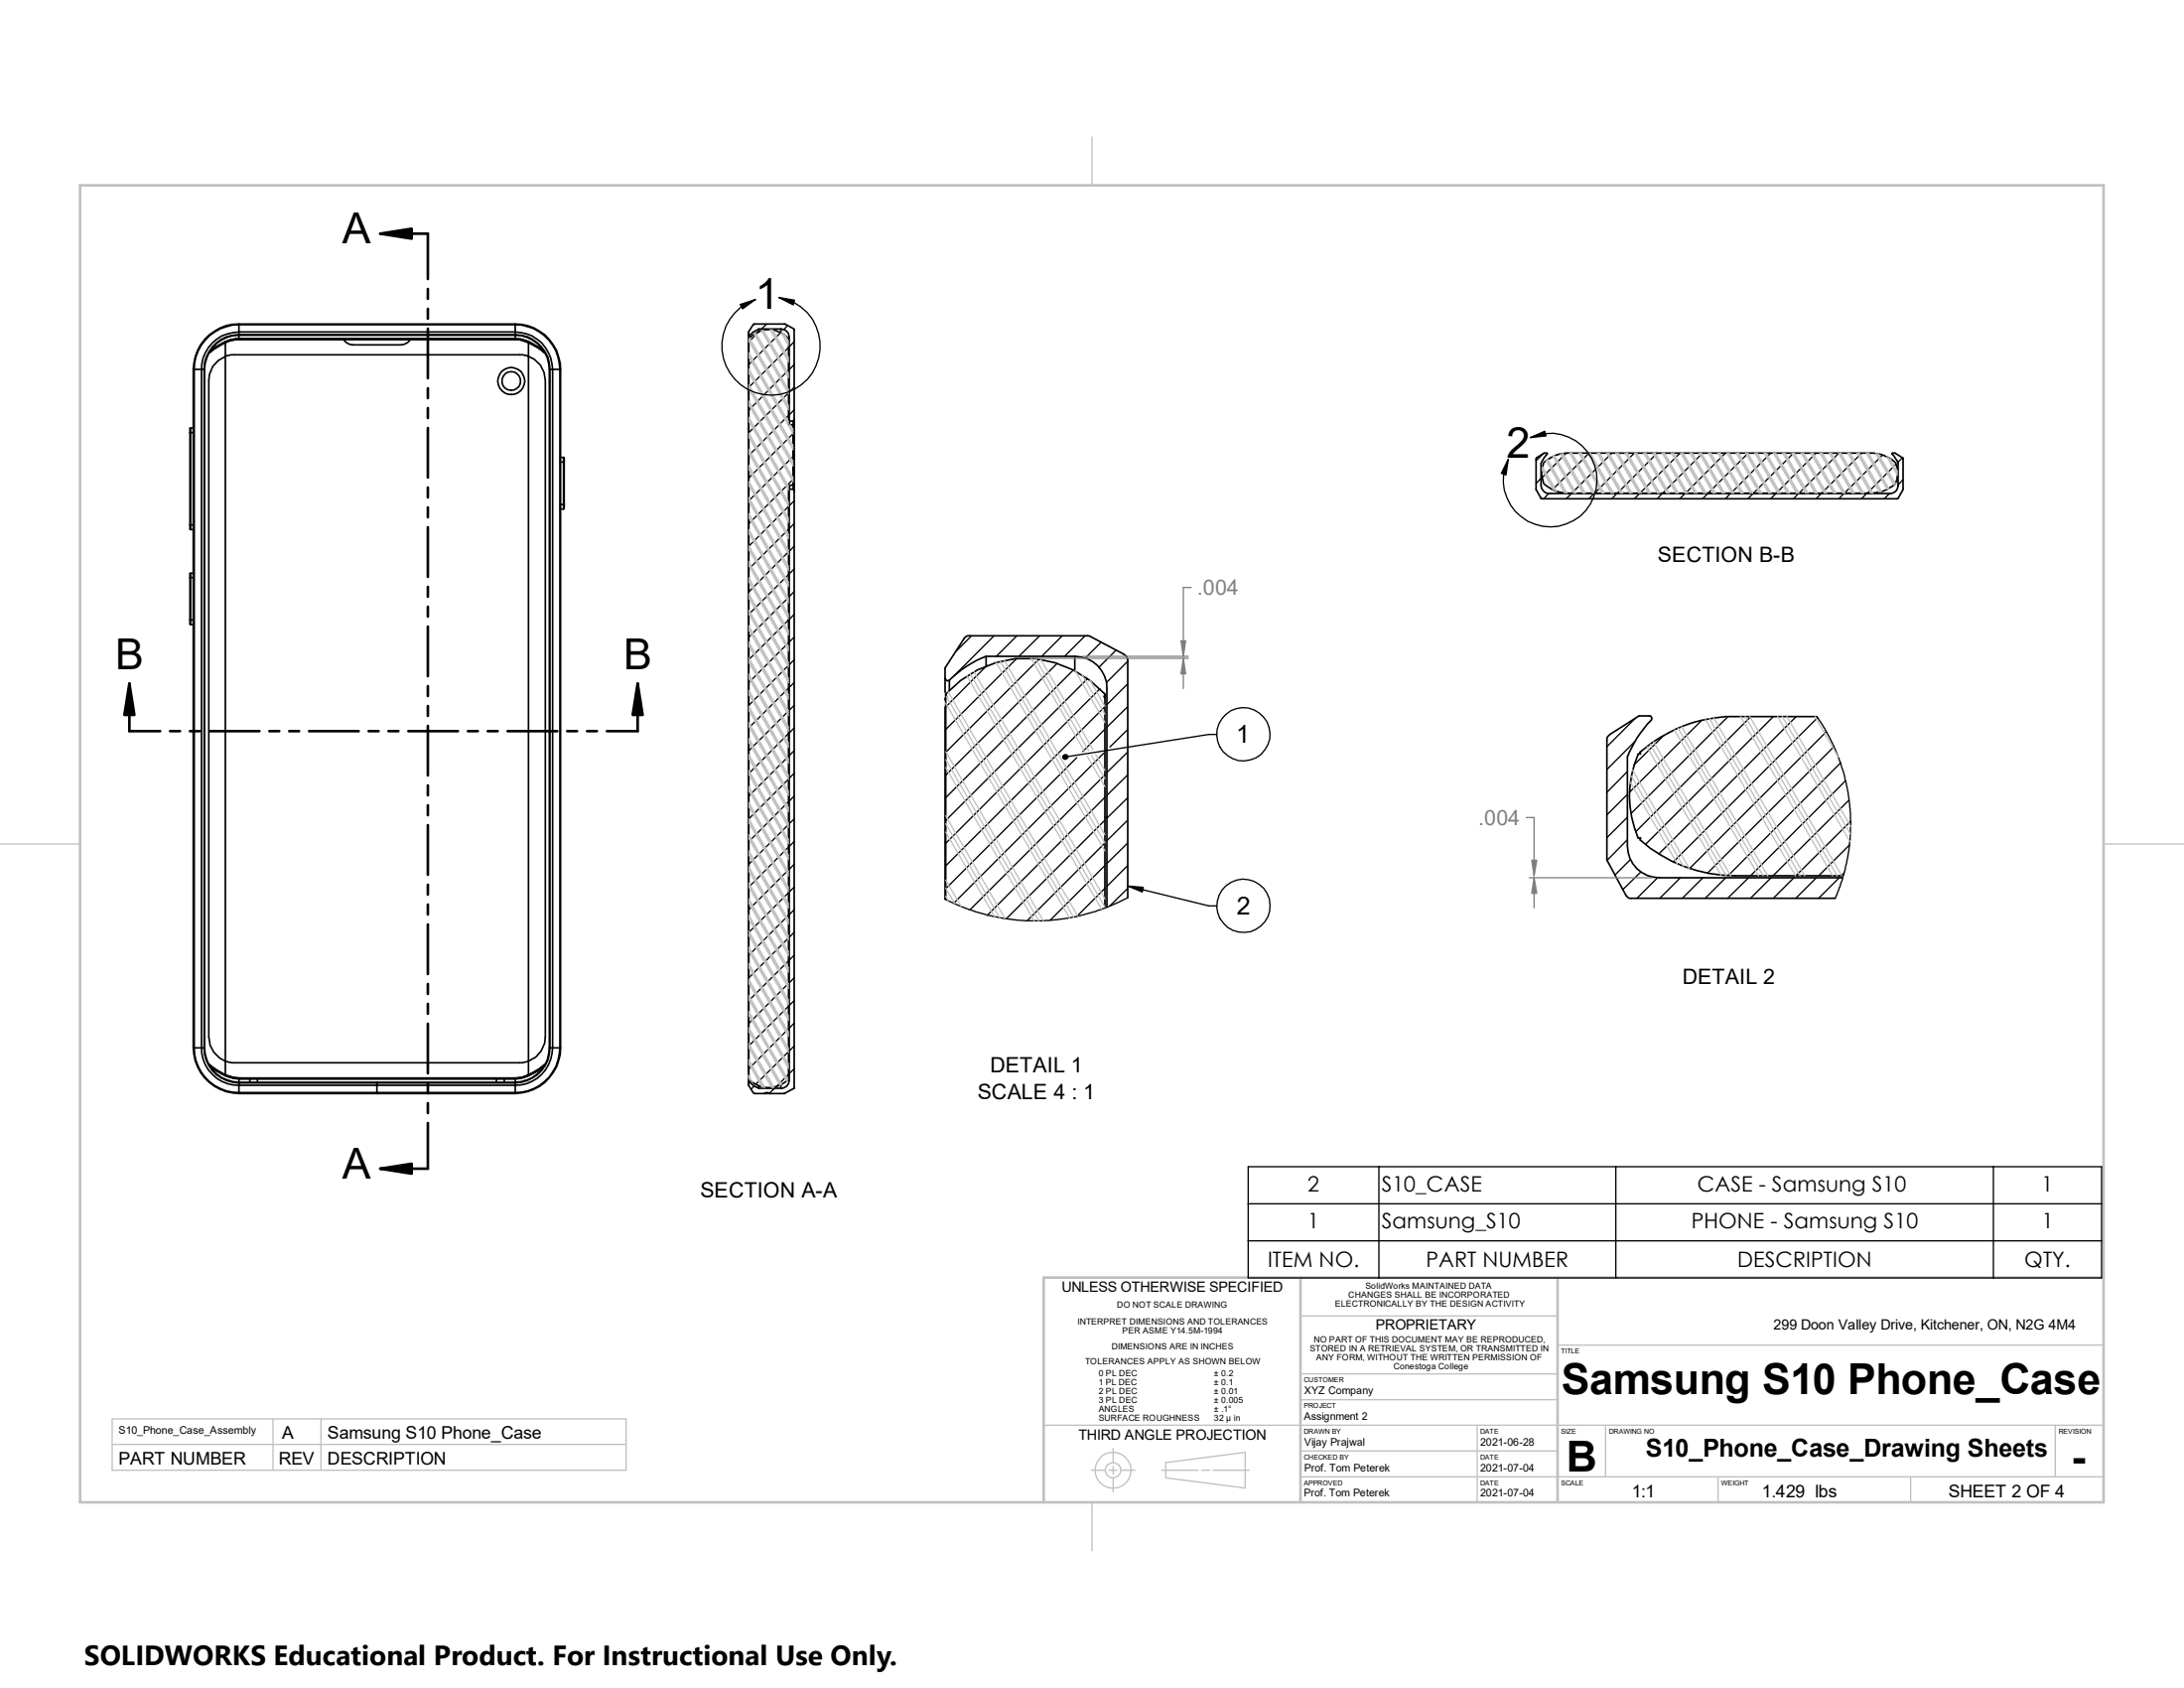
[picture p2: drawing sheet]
<svg xmlns="http://www.w3.org/2000/svg" width="279mm" height="216mm" viewBox="0 0 279 216" stroke-linecap="round" stroke-linejoin="round" font-family="sans-serif">
<g fill="none" stroke="#c0c0c0" stroke-width=".17">
<path d="M139.7 17.5v6.2M95.8 59.5l5.1 8.9M95.8 57.5l5.1 8.8M95.8 55.4l5.1 8.9M95.8 53.4l5.1 8.8M95.8 51.3l5.7 9.8M95.8 49.2l5.7 9.9M95.8 47.2l5.7 9.8M95.8 45.1l5.1 8.9M95.8 59.8l5.1 8.8M95.8 57.7l5.1 8.8M95.8 55.7l5.1 8.8"/>
<path d="M95.8 53.6l5.1 8.8M95.8 51.6l5.7 9.8M95.8 49.5l5.7 9.9M95.8 47.5l5.7 9.8M95.8 45.4l5.1 8.8M95.8 43.4l5.1 8.8M95.8 58l5.1 8.8M95.8 55.9l5.1 8.9M95.8 53.9l5.1 8.8M95.8 51.8l5.7 9.8M95.8 49.8l5.7 9.8M95.8 47.7l5.7 9.8"/>
<path d="M95.8 45.7l5.7 9.8M95.8 43.6l5.1 8.8M95.9 43.2l5 8.7M96.5 42.7l4.4 7.7M96.6 42.7l4.3 7.4M96.7 42.6l4.2 7.3M97.4 42.3l3.5 6M97.5 42.2l3.4 5.8M97.7 42.2l3.2 5.6M98.5 42.2l2.4 4.1M98.7 42.2l2.2 3.8M98.8 42.2l2.1 3.6"/>
<path d="M99.9 42.5l1 1.7M100.2 42.7l.7 1.2M100.4 42.8l.5 .9M101 54.4l.5 .8M101.1 54.4l.4 .5M197.3 59.9l1.7 2.8M197.3 59.7l1.8 3.1M197.8 58.9l2.4 4.1M197.9 58.8l2.4 4.2M198 58.8l2.4 4.3M198.7 58.4l2.6 4.7M198.8 58.3l2.7 4.8"/>
<path d="M198.9 58.3l2.7 4.8M199.6 58.1l2.9 5M199.8 58l2.9 5.1M199.9 58l2.9 5.1M200.8 58l3 5.1M201 58l2.9 5.1M201.1 58l2.9 5.1M202 58l2.9 5.1M202.1 58l3 5.1M202.3 58l2.9 5.1M203.2 58l2.9 5.1M203.3 58l2.9 5.1"/>
<path d="M203.5 58l2.9 5.1M204.3 58l3 5.1M204.5 58l2.9 5.1M204.6 58l3 5.1M205.5 58l3 5.1M205.7 58l2.9 5.1M205.8 58l3 5.1M206.7 58l3 5.1M206.9 58l2.9 5.1M207 58l3 5.1M207.9 58l3 5.1M208.1 58l2.9 5.1"/>
<path d="M208.2 58l3 5.1M209.1 58l2.9 5.1M209.3 58l2.9 5.1M209.4 58l2.9 5.1M210.3 58l2.9 5.1M210.4 58l3 5.1M210.6 58l2.9 5.1M211.5 58l2.9 5.1M211.6 58l2.9 5.1M211.8 58l2.9 5.1M212.6 58l3 5.1M212.8 58l2.9 5.1"/>
<path d="M212.9 58l3 5.1M213.8 58l3 5.1M214 58l2.9 5.1M214.1 58l3 5.1M215 58l3 5.1M215.2 58l2.9 5.1M215.3 58l3 5.1M216.2 58l3 5.1M216.4 58l2.9 5.1M216.5 58l3 5.1M217.4 58l2.9 5.1M217.6 58l2.9 5.1"/>
<path d="M217.7 58l2.9 5.1M218.6 58l2.9 5.1M218.7 58l3 5.1M218.9 58l2.9 5.1M219.8 58l2.9 5.1M219.9 58l2.9 5.1M220 58l3 5.1M220.9 58l3 5.1M221.1 58l2.9 5.1M221.2 58l3 5.1M222.1 58l3 5.1M222.3 58l2.9 5.1"/>
<path d="M222.4 58l3 5.1M223.3 58l3 5.1M223.5 58l2.9 5.1M223.6 58l3 5.1M224.5 58l3 5.1M224.7 58l2.9 5.1M224.8 58l3 5.1M225.7 58l2.9 5.1M225.8 58l3 5.1M226 58l2.9 5.1M226.9 58l2.9 5.1M227 58l3 5.1"/>
<path d="M227.2 58l2.9 5.1M228 58l3 5.1M228.2 58l2.9 5.1M228.3 58l3 5.1M229.2 58l3 5.1M229.4 58l2.9 5.1M229.5 58l3 5.1M230.4 58l3 5.1M230.6 58l2.9 5.1M230.7 58l3 5.1M231.6 58l3 5.1M231.8 58l2.9 5.1"/>
<path d="M231.9 58l3 5.1M232.8 58l3 5.1M233 58l2.9 5.1M233.1 58l3 5.1M234 58l2.9 5.1M234.1 58l3 5.1M234.3 58l2.9 5.1M235.2 58l2.9 5.1M235.3 58l3 5.1M235.5 58l2.9 5.1M236.4 58l2.9 5.1M236.5 58l3 5.1"/>
<path d="M236.7 58l2.9 5.1M237.6 58l2.8 4.9M237.7 58l2.9 4.9M237.9 58l2.8 4.9M238.8 58l2.6 4.6M238.9 58l2.6 4.5M239.1 58l2.5 4.5M239.9 58l2.4 4M240.1 58l2.3 3.9M240.3 58l2.2 3.8M241.4 58.4l1.3 2.4M241.6 58.5l1.1 2"/>
<path d="M241.8 58.7l.9 1.6M95.8 78l5.1 8.8M95.8 75.9l5.1 8.9M95.8 73.9l5.1 8.8M95.8 71.8l5.1 8.9M95.8 69.8l5.1 8.8M95.8 67.7l5.1 8.9M95.8 65.7l5.1 8.8M95.8 63.6l5.1 8.9M95.8 61.6l5.1 8.8M95.8 78.3l5.1 8.8M95.8 76.2l5.1 8.8"/>
<path d="M95.8 74.2l5.1 8.8M95.8 72.1l5.1 8.8M95.8 70.1l5.1 8.8M95.8 68l5.1 8.8M95.8 66l5.1 8.8M95.8 63.9l5.1 8.8M95.8 61.8l5.1 8.9M95.8 78.5l5.1 8.8M95.8 76.5l5.1 8.8M95.8 74.4l5.1 8.8M95.8 72.3l5.1 8.9M95.8 70.3l5.1 8.8"/>
<path d="M95.8 68.2l5.1 8.9M95.8 66.2l5.1 8.8M95.8 64.1l5.1 8.9M95.8 62.1l5.1 8.8M95.8 60l5.1 8.9M197.3 60.1l1.5 2.6M95.8 98.6l5.1 8.8M95.8 96.5l5.1 8.8M95.8 94.4l5.1 8.9M95.8 92.4l5.1 8.8M95.8 90.3l5.1 8.9M95.8 88.3l5.1 8.8"/>
<path d="M95.8 86.2l5.1 8.8M95.8 84.2l5.1 8.8M95.8 82.1l5.1 8.8M95.8 80.1l5.1 8.8M95.8 98.8l5.1 8.9M95.8 96.8l5.1 8.8M95.8 94.7l5.1 8.8M95.8 92.7l5.1 8.8M95.8 90.6l5.1 8.8M95.8 88.6l5.1 8.8M95.8 86.5l5.1 8.8M95.8 84.5l5.1 8.8"/>
<path d="M95.8 82.4l5.1 8.8M95.8 80.3l5.1 8.9M95.8 99.1l5.1 8.8M95.8 97l5.1 8.8M95.8 95l5.1 8.8M95.8 92.9l5.1 8.8M95.8 90.8l5.1 8.9M95.8 88.8l5.1 8.8M95.8 86.7l5.1 8.9M95.8 84.7l5.1 8.8M95.8 82.6l5.1 8.9M95.8 80.6l5.1 8.8"/>
<path d="M121 96.1l12.5 21.7M121 97.2l11.9 20.6M121 98.2l11.3 19.6M121 90l15.8 27.4M121.1 89.1l16.2 28.2M121.3 88.5l16.6 28.7M123.7 86.4l17.2 29.9M124.1 86.2l17.3 29.8M124.6 85.9l16.8 29.1M127.4 84.7l14 24.1M128 84.6l13.4 23.2M128.5 84.5l12.9 22.3"/>
<path d="M131.9 84.2l6.8 11.9M132.5 84.3l6.8 11.7M133.1 84.3l6.7 11.6M137.5 85.8l3.9 6.6M138.4 86.3l3 5.1M139.1 96.7l2.3 3.9M139.4 87l2 3.3M139.6 96.6l1.8 3M140.2 96.5l1.2 2.1M208.7 99.3l6.6 11.5M208.9 98.5l7.2 12.6M210.7 95.5l9.5 16.4"/>
<path d="M211.1 95.2l9.7 16.8M211.5 94.9l9.9 17.1M214.2 93.3l10.8 18.7M214.7 93.1l10.9 18.9M215.1 93l11 19M218.2 92l11.5 20M218.7 91.9l11.6 20.1M219.2 91.8l11.7 20.2M222.7 91.7l11.7 20.3M223.3 91.7l11.7 20.3M223.9 91.7l11.7 20.3M227.4 91.7l9.2 15.9"/>
<path d="M228 91.7l8.7 15M228.6 91.7l8.2 14M232.2 91.7l3 5.1M0 107.9h10.2M95.8 119.1l5.1 8.8M95.8 117.1l5.1 8.8M95.8 115l5.1 8.8M95.8 112.9l5.1 8.9M95.8 110.9l5.1 8.8M95.8 108.8l5.1 8.8M95.8 106.8l5.1 8.8M95.8 104.7l5.1 8.8"/>
<path d="M95.8 102.7l5.1 8.8M95.8 100.6l5.1 8.8M95.8 119.4l5.1 8.8M95.8 117.3l5.1 8.8M95.8 115.2l5.1 8.9M95.8 113.2l5.1 8.8M95.8 111.1l5.1 8.9M95.8 109.1l5.1 8.8M95.8 107l5.1 8.9M95.8 105l5.1 8.8M95.8 102.9l5.1 8.9M95.8 100.9l5.1 8.8"/>
<path d="M95.8 119.6l5.1 8.8M95.8 117.6l5.1 8.8M95.8 115.5l5.1 8.8M95.8 113.5l5.1 8.8M95.8 111.4l5.1 8.8M95.8 109.3l5.1 8.9M95.8 107.3l5.1 8.8M95.8 105.2l5.1 8.8M95.8 103.2l5.1 8.8M95.8 101.1l5.1 8.8M121 112.6l1.9 3.3M121 104.4l7.6 13.1"/>
<path d="M121 113.6l1.1 2M121 105.4l6.9 12M121 114.6l.3 .6M121 106.4l6.3 10.9M208.6 100.1l6 10.4M269.1 107.9h10.3M95.8 137.6l.5 .8M95.8 135.6l2 3.5M95.8 133.5l3.2 5.6M95.8 131.4l4.2 7.3M95.8 129.4l5 8.6M95.8 127.3l5.1 8.8"/>
<path d="M95.8 125.3l5.1 8.8M95.8 123.2l5.1 8.8M95.8 121.2l5.1 8.8M95.8 137.8l.2 .4M95.8 135.8l1.9 3.3M95.8 133.7l3.1 5.4M95.8 131.7l4.1 7.1M95.8 129.6l4.9 8.6M95.8 127.6l5.1 8.8M95.8 125.5l5.1 8.9M95.8 123.5l5.1 8.8M95.8 121.4l5.1 8.9"/>
<path d="M95.8 136.1l1.7 2.9M95.8 134l2.9 5.1M95.8 132l4 6.8M95.8 129.9l4.8 8.4M95.8 127.8l5.1 8.9M95.8 125.8l5.1 8.8M95.8 123.7l5.1 8.8M95.8 121.7l5.1 8.8M133.5 163.4v28.8M166.4 163.4v28.8M166.4 168.3h32.9M166.4 175.7h32.9"/>
<path d="M166.4 179h32.9M199.3 163.4v28.8M199.3 172h69.8M14.4 181.5h65.7v6.5h-65.7zM14.4 184.7h65.7M34.9 181.5v6.5M41.1 181.5v6.5M133.5 182.3h135.6M139.6 188h1.8M139.7 192.2v6.1M141.9 188h1M142.4 185.3v1.8"/>
<path d="M142.4 187.6v1M142.4 189v1.8M143.4 188h1.8M148.6 188h4.6M149.1 187.1l10.2-1.3v4.5l-10.2-1.3zM153.7 188h1M155.2 188h4.6M166.4 185.6h32.9M166.4 188.9h102.7M189 182.3v9.9M205.4 182.3v6.6M219.8 188.9v3.3"/>
<path d="M244.4 188.9v3.3M262.9 182.3v6.6"/>
<circle cx="142.4" cy="188" r="2.32"/>
<circle cx="142.4" cy="188.1" r=".99"/>
</g>
<path d="M10.2 23.7h258.9v168.5h-258.9zM166.4 163.4v28.8M199.3 163.4v28.8M269.1 163.4h-135.6v28.8" fill="none" stroke="#c0c0c0" stroke-width=".34"/>
<g fill="none" stroke="#000" stroke-width=".21">
<path d="M24.3 55.3v11.8M24.3 55.3h.1M24.4 54.7v.6M24.4 54.7h.3M24.4 55.3h.3M24.4 55.3v11.8M24.4 54.7l-.1 .1v.5M24.7 47.2v86.8M24.7 47.2h.1M24.8 47.2h1.3M24.8 47.2v86.8M26.1 47.2v86.8"/>
<path d="M26.8 45.1l.7-.5 1.3-.8-1.6 .9zM27.2 43.9a4.5 4.5 0 0 1 3.4-1.4h35.3a4.8 4.8 0 0 1 4.8 4.7v86.8a4.8 4.8 0 0 1-4.8 4.8h-35.3a4.8 4.8 0 0 1-4.8-4.8v-86.8a4.5 4.5 0 0 1 1.4-3.3zM27.7 44.3a4.8 4.8 0 0 1 3.2-1h33.3a8.7 8.7 0 0 1 3.1 .3l1.4 .7M27.7 44.3l-.9 .8M27.7 44.3l-.7 .5M27.9 46.1l1.1-.6 .5-.1h37.4a3.3 3.3 0 0 1 2.9 3.2v84a3.4 3.4 0 0 1-3.2 3.3h-37.1a3.2 3.2 0 0 1-2.8-3.3v-84l.1-.7 .4-1zM28.8 43.8v93.7M30.6 42.9a4.4 4.4 0 0 0-4.4 4.3v86.8a4.4 4.4 0 0 0 4.4 4.4M30.6 42.8v.1M30.6 43.3a4.5 4.5 0 0 0-2.9 1M30.6 43.3h35.3M30.6 42.9h35.3"/>
<path d="M30.6 41.5v1.3M30.6 42.9v.4M30.6 41.5h35.3M30.6 42.8h35.3M30.6 41.4h35.3M30.6 41.5a5.7 5.7 0 0 0-5.8 5.7M30.6 41.4v.1M30.6 42.8a4.4 4.4 0 0 0-4.5 4.4M30.6 41.4a5.8 5.8 0 0 0-5.9 5.8M43.9 43.4h-13.6l-.8 .2-.7 .2M43.9 43.4a1.61 1.61 0 0 0 1.2 .7h6.2a1.61 1.61 0 0 0 1.2-.7M43.9 43.4h8.6"/>
<path d="M52.5 43.4h13a3.7 3.7 0 0 1 2.1 .4M65.9 42.8v.1M65.9 43.3a5 5 0 0 1 2.8 1M65.9 41.5v1.3M65.9 42.9v.4M65.9 42.9a4.4 4.4 0 0 1 4.4 4.3M65.9 42.8a4.5 4.5 0 0 1 4.5 4.4M65.9 41.4v.1M65.9 41.4a5.7 5.7 0 0 1 5.8 5.8M65.9 41.5a5.7 5.7 0 0 1 5.7 5.7M67.6 43.8l1.4 .8 .7 .5a7.3 7.3 0 0 0-3.2-1.7h-36.1l-.8 .1-.8 .3M67.6 43.8v93.7"/>
<path d="M68.7 44.3l.9 .6M68.7 44.3l.9 .7M70.3 47.2h.1M70.3 47.2v86.8M70.4 47.2h1.2M70.4 47.2v86.8M71.6 47.2v86.8M71.6 47.2h.1M71.7 58.5h.4M71.7 59.1h.4M71.7 47.2v86.8M72.1 58.5h.1v.6"/>
<path d="M72.1 59.1h.1M72.1 58.5v.6M72.1 59.1v5.4M72.2 59.1v5.4M95.8 42.8h.1M95.8 42.8v-.3l.6-1.1h4l1.2 .7v11.4M95.8 43.7v93.7M95.8 42.8v.5M95.8 43.4v.1M95.8 43.4h.1M95.8 43.3a3.4 3.4 0 0 1 5.1 0M95.8 43.3v94.7"/>
<path d="M95.9 42.8v.4M97.1 42.1v.3M97.1 42.1h2.8M97.1 42.1l-.8 .4-.4 .3M99.9 42.1v.4M99.9 42.1a1.08 1.08 0 0 1 1.1 1v11.3M100.9 47.2h.1M100.9 43.4v10.9l.1 .1M101 54.4h.3l.2 .1v7.4l-.2 .2h-.3M101.5 59.4v3.2M101.5 53.8v3.2M101.5 57h.1"/>
<path d="M101.5 53.8h-.5v.6M101.5 59.4h.1M101.6 53.8h-.1M101.6 57v2.4M101.6 59.4v3.2M101.6 53.8v3.2M101.6 53.5v.3M101.6 53.5v9.4M196.5 58.6l1-.6h.5l-.9 1.3v2.8a1.09 1.09 0 0 0 1.1 1h43.6a1.01 1.01 0 0 0 1-1v-2.8l-.5-1-.3-.3h.1h.3l1.1 .6v4l-.6 1.1-.2 .1h-45.5l-.1-.1-.6-1.1zM197.5 59.2a3.6 3.6 0 0 0 0 2.6M242.4 59.1a4.9 4.9 0 0 0-3-1.1h-38.8a4.9 4.9 0 0 0-3 1.1M242.5 59.2a3.6 3.6 0 0 1 0 2.6"/>
<path d="M24.3 79.3v.5l.1 .1M24.3 67.1v.6h.1M24.3 73.9v5.4M24.3 67.1h.1M24.3 79.3h.1M24.3 73.9h.1M24.4 73.3v.6M24.4 79.3v.6M24.4 67.1v.6M24.4 67.7h.3M24.4 73.3h.3M24.4 79.9h.3"/>
<path d="M24.4 67.1h.3M24.4 79.3h.3M24.4 73.9h.3M24.4 73.9v5.4M24.4 73.3h-.1v.6M71.7 65.1h.4M71.7 64.5h.4M72.1 64.5v.6M72.1 64.5h.1M72.2 64.5v.5l-.1 .1M101 62.7v75.5a1.01 1.01 0 0 1-1.1 1M101 62.1v.6"/>
<path d="M101 62.1h-.1v75.9M101 62.1v.5M101 62.6v.1M101 62.6h.5M101.5 62.6h.1M101.6 62.6v.3M101.6 62.9v76.3l-1.2 .7h-1.8M197.6 61.9a4.5 4.5 0 0 0 3 1.2h38.8a4.5 4.5 0 0 0 3-1.2M120.9 86.7v-1.3l2.4-3.7a.72 .72 0 0 1 .7-.4h15.3l4.5 2.4a.81 .81 0 0 1 .5 .7v30.4M120.9 90.4v14.2M120.9 86.7v1.9M120.9 89.3v.2"/>
<path d="M120.9 86.7a.34 .34 0 0 0 .6 .3M121 88.9v.3M121 88.9h.1M121 88.9l.1 .2M121 89.2v25.8M121 88.9a13.4 13.4 0 0 1 20.4 0M121.1 89.1h.1M121.1 89.1l-.1 .1M121.5 87v1.3M126.2 83.9a13.5 13.5 0 0 0-4.7 3.1M126.2 83.9v1.2M126.2 83.9h11.3"/>
<path d="M137.5 83.9v1.9M137.5 83.9a4 4 0 0 1 4.1 4.2v27.9M141.3 89.1l.1 .1v26.9M141.4 88.9l-.1 .2M141.4 88.9v.3M209.9 96.4h-.3a13.4 13.4 0 0 0 0 10.8h.3l-.1 .2a17.7 17.7 0 0 0 12.2 4.6h13.8M232.4 91.7h-10.4a18.2 18.2 0 0 0-12.2 4.6v.1M120.9 104.6h.1M120.9 104.6v10.4M141.4 104.6h.2M235.8 112.3h-23.5a4 4 0 0 1-4.1-4.1v-11.4a16.2 16.2 0 0 1 3.1-4.9l-.1-.3h-.1h-1.4l-3.7 2.3a.73 .73 0 0 0-.4 .8v15.3l2.4 4.5a.69 .69 0 0 0 .7 .4h26.1M24.7 134a5.9 5.9 0 0 0 5.9 5.9"/>
<path d="M24.7 134h.1M24.8 134h1.3M24.8 134a5.7 5.7 0 0 0 5.8 5.7M26.1 134a4.4 4.4 0 0 0 4.5 4.5M26.8 136.2l.6 .6 1.4 .8M26.8 136.2a8.1 8.1 0 0 0 3.2 1.6l1.2 .1h34a6.1 6.1 0 0 0 4.5-1.7M26.8 136.1l1.1 .8 .9 .6M26.9 136.4l.5 .4 1.4 .8M28.8 137.6l1 .3 .8 .1M28.8 137.6l1 .3 .9 .1h35.5l.7-.2 .7-.2M28.8 137.5a4.3 4.3 0 0 0 2.1 .4h35.3l.5-.1 .9-.3M30.6 138.4v.1"/>
<path d="M30.6 138.4h35.3M30.6 138v.4M30.6 138.5v1.2M30.6 138.5h35.3M30.6 139.7h35.3M30.6 139.9h35.3M30.6 138h2.3M30.6 139.7v.2M32 138v.4M32.9 138h30.6M32.9 138v.4M48.2 138.4v1.5"/>
<path d="M63.5 138h1M63.5 138v.4M64.5 138v.4M64.5 138h1.4M65.9 138.4v.1M65.9 138v.4M65.9 138.5v1.2M65.9 139.7v.2M67.6 137.6l-.6 .2-1.1 .2M69.5 136.5l-.8 .5-1.1 .6M69.7 136.1l-.2 .2a6.1 6.1 0 0 1-1.9 1.2M69.7 136.2l-1 .7-1.1 .7"/>
<path d="M70.3 134h.1M70.3 134a4.4 4.4 0 0 1-4.4 4.4M70.4 134a4.5 4.5 0 0 1-4.5 4.5M70.4 134h1.2M71.6 134a5.7 5.7 0 0 1-5.7 5.7M71.6 134h.1M71.7 134a5.9 5.9 0 0 1-5.8 5.9M95.8 138.5v.3l.6 1 1.4 .1M95.8 138v.5M95.8 138a3.4 3.4 0 0 0 5.1 0M95.9 138.4l-.1 .1M95.9 138.4l.6 .5 .6 .3"/>
<path d="M95.9 138.1v.3M97.1 138.9v.3M97.1 139.2h2.8M97.8 139.9a.63 .63 0 0 1 .8 0M97.8 139.9h.8M99.9 138.7v.5M100.9 134h.1"/>
<circle cx="65.4" cy="48.7" r="1.19"/>
<circle cx="65.4" cy="48.7" r="1.72"/>
</g>
<g fill="none" stroke="#000" stroke-width=".17">
<path d="M99.7 38.1a6.3 6.3 0 0 1 4.4 9.3 6.3 6.3 0 0 1-10.3 .9 6.3 6.3 0 0 1 2.8-10M97.1 42.4l-1.3 1.3M98.1 41.4l-.7 .7M99.9 42.5l-4.1 4.1M100.8 41.7l-.6 .5M100.9 44.4l-5.1 5.1M100.9 47.3l-5.1 5.2M100.9 50.2l-5.1 5.1M100.9 53.1l-5.1 5.2M101.5 55.5l-5.7 5.6M101.5 58.4l-5.7 5.7M101.6 49.5l-.6 .7"/>
<path d="M101.6 43.7l-.6 .7M101.6 46.6l-.6 .7M101.6 52.4l-.6 .7M195.8 56a6 6 0 0 1 8.5 4.5 6 6 0 0 1-6.9 6.8 6 6 0 0 1-4.4-8.5M197.4 58l-.9 .9M200.4 58l-3.1 3.1M203.3 58l-4.7 4.6M206.2 58l-5.1 5.1M209.1 58l-5.1 5.1M212 58l-5.1 5.1M214.9 58l-5.1 5.1M217.8 58l-5.1 5.1"/>
<path d="M220.7 58l-5.1 5.1M223.6 58l-5.1 5.1M226.5 58l-5.1 5.1M229.4 58l-5.1 5.1M232.3 58l-5.1 5.1M235.2 58l-5 5.1M238.2 58l-5.2 5.1M240.8 58.2l-4.8 4.9M242.6 59.4l-3.7 3.7M243.4 58.5l-.6 .6M100.9 64.8l-5.1 5M100.9 67.7l-5.1 5.1"/>
<path d="M100.9 70.6l-5.1 5.1M100.9 73.5l-5.1 5.1M100.9 76.4l-5.1 5.1M100.9 79.3l-5.1 5.1M101.5 61.3l-5.7 5.7M101.6 64.1l-.6 .6M101.6 67l-.6 .6M101.6 72.8l-.6 .6M101.6 69.8l-.6 .7M101.6 75.6l-.6 .7M101.6 78.6l-.6 .6M197.1 61.2l-.6 .6"/>
<path d="M198.1 63.1l-.6 .7M201 63.1l-.6 .7M203.9 63.1l-.6 .7M206.8 63.1l-.6 .7M209.8 63.1l-.7 .7M212.6 63.1l-.6 .7M215.6 63.1l-.7 .7M218.5 63.1l-.7 .7M221.4 63.1l-.7 .7M224.3 63.1l-.7 .7M227.2 63.1l-.7 .7M230.1 63.1l-.7 .7"/>
<path d="M233 63.1l-.7 .7M235.9 63.1l-.7 .7M238.8 63.1l-.7 .7M241.7 63.1l-.7 .7M243.5 61.3l-.7 .7M100.9 82.2l-5.1 5.1M100.9 85.1l-5.1 5.1M100.9 88l-5.1 5.1M100.9 90.9l-5.1 5.1M100.9 93.8l-5.1 5.1M100.9 96.7l-5.1 5.1M100.9 99.7l-5.1 5"/>
<path d="M101.6 81.5l-.6 .6M101.6 87.3l-.6 .6M101.6 90.2l-.6 .6M101.6 96l-.6 .6M101.6 84.4l-.6 .6M101.6 93.1l-.6 .7M101.6 98.9l-.6 .7M124.3 81.3l-2 2.1M126.3 85.1l-5.3 5.3M127.2 81.3l-5.2 5.2M130 84.2l-9 9.1M130.1 81.3l-2.6 2.6"/>
<path d="M132.9 84.3l-11.9 11.9M133 81.3l-2.7 2.6M135.3 84.8l-14.3 14.3M135.9 81.3l-2.6 2.6M137.3 85.7l-16.3 16.3M137.8 96.9l-16.8 16.8M138.8 81.3l-2.6 2.6M139.1 86.8l-18.1 18.1M140.7 88.1l-19.7 19.8M140.9 82.1l-2 2.1M141.2 96.4l-19.2 19.1M141.4 90.4l-20.4 20.3"/>
<path d="M141.4 99.1l-17.3 17.3M141.4 93.3l-2.9 2.8M142.8 83.1l-2.2 2.2M144.3 87.5l-2.7 2.6M144.3 84.6l-2.7 2.7M144.3 90.4l-2.7 2.6M144.3 93.3l-2.3 2.2M144.3 96.2l-2.7 2.6M144.3 99.1l-2.7 2.6M155.7 93.9h-1.1l-18.3 2.9M208.2 98.7l-2.6 2.6M209.2 94.8l-3.6 3.6"/>
<path d="M209.2 91.9l-3.6 3.6M212.9 94.1l-3.9 3.7M217.7 92.2l-9.3 9.1M221.1 91.7l-12.4 12.4M224 91.7l-14.7 14.7M226.9 91.7l-16.4 16.3M229.8 91.7l-17.6 17.5M232.4 91.7l1.3 2 1.2 2.4 .9 2.4 .6 2.8 .3 2.6v2.9l-.3 2.8-.6 2.4M232.5 91.8l-18.4 18.4M233.6 93.6l-17.4 17.5M234.6 95.5l-16.2 16.2M235.5 97.6l-14.4 14.4"/>
<path d="M236.1 99.9l-12.2 12.1M100.9 102.5l-5.1 5.2M100.9 105.5l-5.1 5M100.9 108.3l-5.1 5.2M100.9 111.3l-5.1 5M100.9 114.2l-5.1 5.1M100.9 117.1l-5.1 5.1M100.9 120l-5.1 5.1M101.6 104.7l-.6 .7M101.6 113.5l-.6 .6M101.6 119.3l-.6 .6M101.6 101.8l-.6 .7"/>
<path d="M101.6 107.6l-.6 .7M101.6 110.5l-.6 .7M101.6 116.3l-.6 .7M141.4 102l-15.1 15.1M141.4 104.9l-12.7 12.6M141.4 107.8l-10 10M141.4 110.7l-7 7M141.4 113.6l-3.6 3.6M144.2 113.7l-2.2 2.2M144.3 114.8l-2.5 1.2-1.7 .6-3.2 .8-3.3 .4-3.1-.1-3.2-.4-3.3-1-3.1-1.3M144.3 110.7l-2.7 2.7M144.3 102l-2.7 2.6"/>
<path d="M144.3 104.9l-2.7 2.6M144.3 107.8l-2.7 2.6M144.3 113.3l10.3 2.6h1.1M208.2 104.5l-2.6 2.6M208.2 101.6l-2.6 2.6M208.2 107.4l-2.6 2.6M208.6 109.9l-2 2M209.9 111.5l-2.3 2.3M212 112.3l-2.6 2.6M215 112.3l-2.7 2.6M217.8 112.3l-2.6 2.6M220.8 112.3l-2.7 2.6"/>
<path d="M223.7 112.3l-2.7 2.6M226.6 112.3l-2.7 2.6M229.5 112.3l-2.6 2.6M232.4 112.3l-2.7 2.6M235.3 112.3l-2.6 2.6M235.8 112.3l-1 2.6M235.9 111.6l-.4 .4M236.6 102.3l-9.8 9.7M236.6 108.1l-3.9 3.9M236.8 105l-7.1 7M96.5 138.9l-.4 .4M99.1 139.2l-.7 .7"/>
<path d="M100.9 122.9l-5.1 5.1M100.9 125.8l-5.1 5.1M100.9 128.7l-5.1 5.1M100.9 131.6l-5.1 5.1M100.9 134.5l-4.2 4.2M100.9 137.4l-1.6 1.6M101.6 122.2l-.6 .6M101.6 128l-.6 .6M101.6 136.7l-.6 .6M101.6 125.1l-.6 .6M101.6 130.9l-.6 .6M101.6 133.8l-.6 .7"/>
<path d="M159.7 149.2h109.2v14.2h-109.2zM159.7 154h109.2M159.7 158.7h109.2M176.4 149.2v14.2M206.7 149.2v14.2M255 149.2v14.2"/>
<circle cx="159.1" cy="93.9" r="3.4"/>
<circle cx="159.1" cy="115.9" r="3.4"/>
</g>
<g fill="none" stroke="#000" stroke-width=".34">
<path d="M48.6 29.9h6.1v5.8M54.7 37v1.2M54.7 39.5v1.3M54.7 42v6.4M54.7 49.7v1.2M54.7 52.2v1.3M54.7 54.7v6.4M54.7 62.4v1.2M54.7 64.9v1.3M54.7 67.4v6.4M54.7 75.1v1.2M54.7 77.6v1.3"/>
<path d="M16.6 87.4v6.1h3.9M21.8 93.5h1.2M24.3 93.5h1.3M26.8 93.5h6.4M34.5 93.5h1.2M37 93.5h1.3M39.5 93.5h6.4M47.2 93.5h1.2M49.7 93.5h1.3M52.2 93.5h6.4M54.7 80.1v6.4M54.7 87.8v1.2"/>
<path d="M54.7 90.3v1.3M54.7 92.8v6.4M59.9 93.5h1.2M62.4 93.5h1.3M64.9 93.5h6.4M72.6 93.5h1.2M75.1 93.5h1.3M81.6 87.4v6.1h-4M54.7 100.5v1.2M54.7 103v1.3M54.7 105.5v6.4M54.7 113.2v1.2"/>
<path d="M54.7 115.7v1.3M54.7 118.2v6.4M54.7 125.9v1.2M54.7 128.4v1.3M54.7 130.9v6.4M54.7 138.6v1.2M54.7 143.6v5.9h-6.1M54.7 141.1v1.3"/>
</g>
<path d="M48.6 29.9l4.1-.6v1.2zM16.6 87.4l.6 4h-1.3zM81.6 87.4l.6 4h-1.3zM48.6 149.5l4.1-.7v1.3z" fill="#000" stroke="#000" stroke-width=".34"/>
<g fill="#000" stroke="#000" stroke-width=".17">
<path d="M94.7 38.9l1.9-.6-1.6 1.2zM99.7 38.1l1.9 .3-.1 .6zM193 58.8l-.3 1.9-.6-.2zM195.8 56l1.8-.8 .2 .6zM144.3 113.3l2 .2-.2 .6z"/>
<path d="M136.1 96.6a.32 .32 0 0 1 .5 0 .32 .32 0 0 1-.2 .5 .32 .32 0 0 1-.4-.2l.3-.1-.3 .1z" fill-rule="evenodd"/>
</g>
<path d="M152.4 75.1h-1v8.8M132.2 84.2h19.8M138.5 83.9h13.5M151.4 84.2v3.9M195.2 104.6h1.1v7.4M195.6 112.3h15.7M196.3 112.3v3.8" fill="none" stroke="#808080" stroke-width=".17"/>
<g fill="#808080" stroke="#808080" stroke-width=".17">
<path d="M151.1 82h.6l-.3 1.9z"/>
<path d="M151.4 84.2l.3 2h-.6z"/>
<path d="M196.3 112.3l.3 2h-.6z"/>
<path d="M196 110h.6l-.3 2z"/>
</g>
<path d="M10.8 209.2h104.1v6.7h-104.1z" fill="#fff"/>
<g font-size="5.5">
<text x="43.8" y="31.1">A</text>
<text x="96.6" y="39.5">1</text>
<text x="192.7" y="58.5">2</text>
<text x="14.7" y="85.6">B</text>
<text x="79.8" y="85.6">B</text>
<text x="43.8" y="150.7">A</text>
<text x="199.7" y="178.4">Samsung S10 Phone_Case</text>
<text x="200.4" y="188.2">B</text>
<text x="265" y="188.2">-</text>
</g>
<text font-size="3.6" x="10.8" y="213">SOLIDWORKS Educational Product. For Instructional Use Only.</text>
<g font-size="3.2">
<text x="158.2" y="95">1</text>
<text x="158.2" y="116.9">2</text>
<text x="210.5" y="186.4">S10_Phone_Case_Drawing Sheets</text>
</g>
<g font-size="2.7">
<text x="212.1" y="71.8">SECTION B-B</text>
<text x="215.2" y="125.9">DETAIL 2</text>
<text x="126.7" y="137.2">DETAIL 1</text>
<text x="125.1" y="140.6">SCALE 4 : 1</text>
<text x="89.6" y="153.2">SECTION A-A</text>
<text x="167.3" y="152.4">2</text>
<text x="176.7" y="152.4">S10_CASE</text>
<text x="217.1" y="152.4">CASE - Samsung S10</text>
<text x="261.2" y="152.4">1</text>
<text x="167.3" y="157.1">1</text>
<text x="176.7" y="157.1">Samsung_S10</text>
<text x="216.4" y="157.1">PHONE - Samsung S10</text>
<text x="261.2" y="157.1">1</text>
<text x="162.2" y="162.1">ITEM NO.</text>
<text x="182.4" y="162.1">PART NUMBER</text>
<text x="222.3" y="162.1">DESCRIPTION</text>
<text x="259" y="162.1">QTY.</text>
</g>
<g font-size="2.7" fill="#808080">
<text x="153.2" y="76.1">.004</text>
<text x="189.1" y="105.5">.004</text>
</g>
<g font-size="2.2">
<text x="36.1" y="184.1">A</text>
<text x="41.9" y="184.1">Samsung S10 Phone_Case</text>
<text x="15.2" y="187.4">PART NUMBER</text>
<text x="35.6" y="187.4">REV</text>
<text x="41.9" y="187.4">DESCRIPTION</text>
<text x="208.7" y="191.5">1:1</text>
<text x="225.4" y="191.5">1.429 lbs</text>
<text x="249.3" y="191.5">SHEET 2 OF 4</text>
</g>
<g font-size="1.8">
<text x="135.8" y="165.2">UNLESS OTHERWISE SPECIFIED</text>
<text x="176" y="170.1">PROPRIETARY</text>
<text x="226.9" y="170.1">299 Doon Valley Drive, Kitchener, ON, N2G 4M4</text>
<text x="138" y="184.1">THIRD ANGLE PROJECTION</text>
</g>
<g font-size="1.4">
<text x="166.8" y="178.3">XYZ Company</text>
<text x="15.2" y="183.4">S10_Phone_Case_Assembly</text>
<text x="166.8" y="181.6">Assignment 2</text>
<text x="166.8" y="184.9">Vijay Prajwal</text>
<text x="189.4" y="184.9">2021-06-28</text>
<text x="166.8" y="191.4">Prof. Tom Peterek</text>
<text x="166.8" y="188.2">Prof. Tom Peterek</text>
<text x="189.4" y="191.4">2021-07-04</text>
<text x="189.4" y="188.2">2021-07-04</text>
</g>
<g font-size="1.1">
<text x="142.9" y="167.3">DO NOT SCALE DRAWING</text>
<text x="170.8" y="167.1">ELECTRONICALLY BY THE DESIGN ACTIVITY</text>
<text x="172.5" y="166">CHANGES SHALL BE INCORPORATED</text>
<text x="174.7" y="164.8">SolidWorks MAINTAINED DATA</text>
<text x="137.8" y="169.4">INTERPRET DIMENSIONS AND TOLERANCES</text>
<text x="142.2" y="172.6">DIMENSIONS ARE IN INCHES</text>
<text x="143.6" y="170.6">PER ASME Y14.5M-1994</text>
<text x="167.6" y="172.8">STORED IN A RETRIEVAL SYSTEM, OR TRANSMITTED IN</text>
<text x="168.1" y="171.7">NO PART OF THIS DOCUMENT MAY BE REPRODUCED,</text>
<text x="168.4" y="173.9">ANY FORM, WITHOUT THE WRITTEN PERMISSION OF</text>
<text x="138.8" y="174.5">TOLERANCES APPLY AS SHOWN BELOW</text>
<text x="140.5" y="176.1">0 PL DEC</text>
<text x="140.5" y="177.2">1 PL DEC</text>
<text x="140.5" y="178.4">2 PL DEC</text>
<text x="140.5" y="179.5">3 PL DEC</text>
<text x="155.3" y="176.1">± 0.2</text>
<text x="155.3" y="177.2">± 0.1</text>
<text x="155.3" y="178.4">± 0.01</text>
<text x="155.3" y="179.5">± 0.005</text>
<text x="178.3" y="175.1">Conestoga College</text>
<text x="140.5" y="180.6">ANGLES</text>
<text x="140.5" y="181.8">SURFACE ROUGHNESS</text>
<text x="155.3" y="180.6">± .1°</text>
<text x="155.3" y="181.8">32 µ in</text>
</g>
<g font-size=".9">
<text x="199.7" y="173.1">TITLE</text>
<text x="166.8" y="176.8">CUSTOMER</text>
<text x="166.8" y="180.1">PROJECT</text>
<text x="166.8" y="183.4">DRAWN BY</text>
<text x="189.4" y="183.4">DATE</text>
<text x="199.7" y="183.4">SIZE</text>
<text x="205.8" y="183.4">DRAWING NO</text>
<text x="263.4" y="183.3">REVISION</text>
<text x="166.8" y="190">APPROVED</text>
<text x="166.8" y="186.7">CHECKED BY</text>
<text x="189.4" y="190">DATE</text>
<text x="189.4" y="186.7">DATE</text>
<text x="199.7" y="190">SCALE</text>
<text x="220.2" y="189.9">WEIGHT</text>
</g>
</svg>
